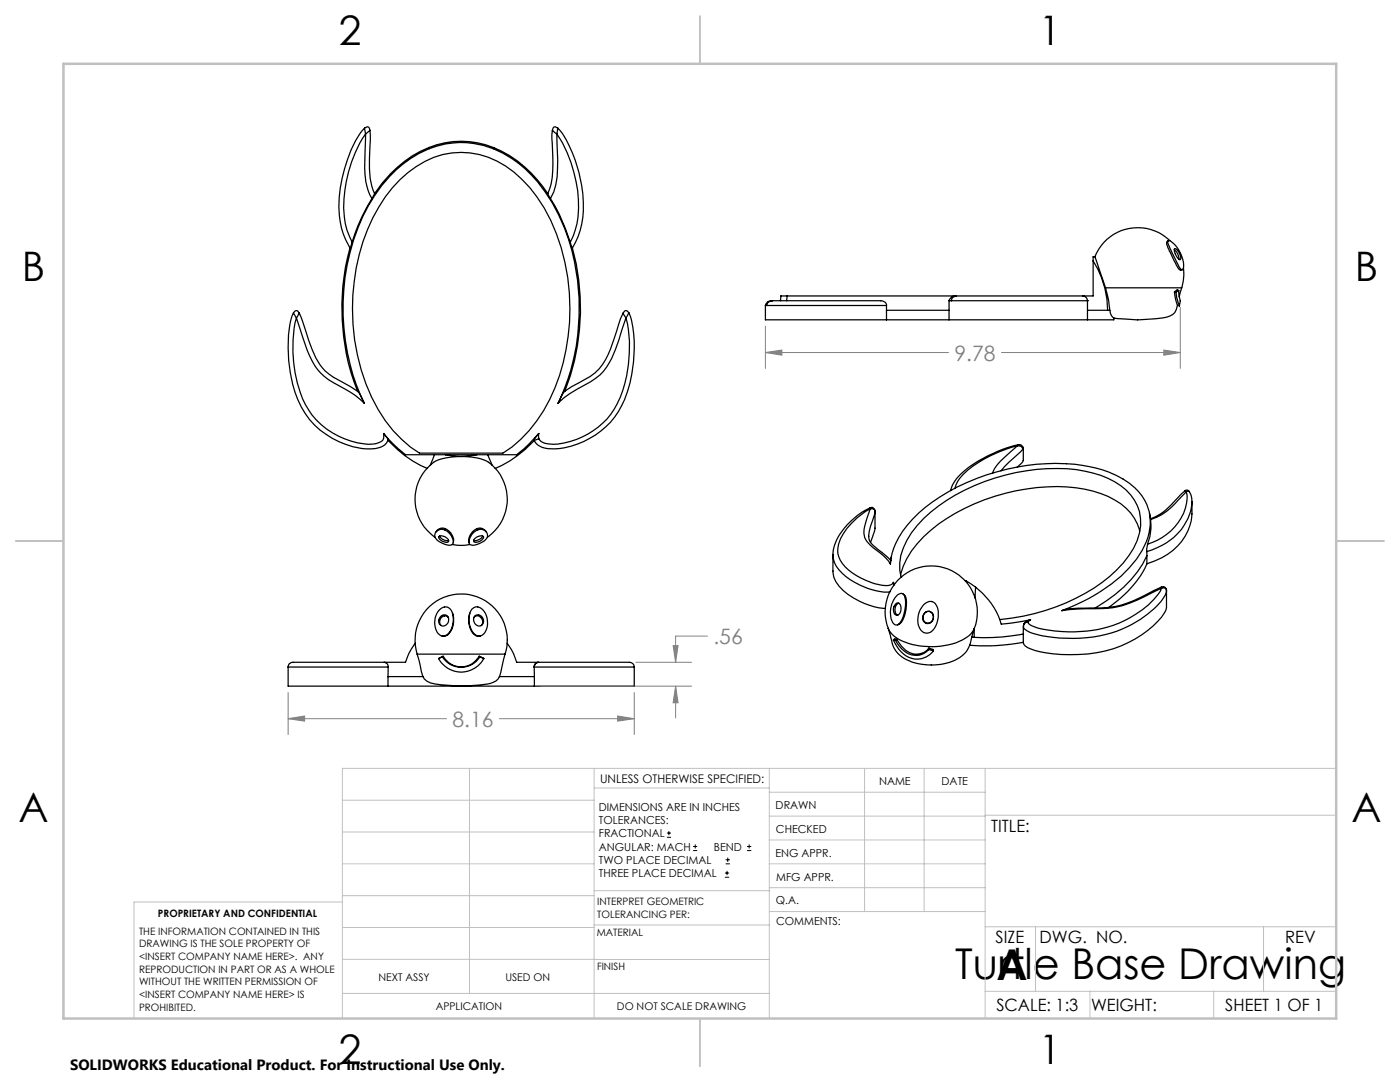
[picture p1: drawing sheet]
<svg xmlns="http://www.w3.org/2000/svg" width="279mm" height="216mm" viewBox="0 0 279 216" stroke-linecap="round" stroke-linejoin="round" font-family="sans-serif">
<g fill="none" stroke="#000" stroke-width=".25">
<path d="M72.7 25.6l.3 1.1M72.7 25.6a18.8 18.8 0 0 0-3.9 8.1 20.6 20.6 0 0 0 .2 14.1l.8 1.7M72.7 25.6l.7-.3 .3 .2 .1 .5M73 26.7a26 26 0 0 0-4.1 17.9l.3 1.2 1.1 2.5M73 26.7l-.1 1.9a28.8 28.8 0 0 0 .3 8.6l.6 1.7 .4 .7M73.8 26l-.8 .7M73.8 26l.1 1.9a25.6 25.6 0 0 0 .5 10l.4 .7M74.2 39.6a36.2 36.2 0 0 0-3.9 8.7M74.8 38.6l-.6 1M74.8 38.6h.1M79.8 35.8a17.7 17.7 0 0 1 12.2-5.4 16.9 16.9 0 0 1 12.2 5.4 33.9 33.9 0 0 1 9.1 19.6 41.8 41.8 0 0 1-4.8 26.6 25.3 25.3 0 0 1-8.1 8.4h-16.7a26.3 26.3 0 0 1-10.7-13.8 42.1 42.1 0 0 1 2.6-35.3l1.3-2zM85.5 29.5a23.6 23.6 0 0 0-10.7 9.1"/>
<path d="M85.5 29.5l.2 .2M85.5 29.5a17.2 17.2 0 0 1 13 0M85.7 29.7a24.8 24.8 0 0 0-12.1 11.3 44.1 44.1 0 0 0-.9 39.5M85.7 29.7a17.1 17.1 0 0 1 12.7 0M98.4 29.7a24.4 24.4 0 0 1 11.9 10.9 44.3 44.3 0 0 1 1.1 39.9M98.5 29.5a24.1 24.1 0 0 1 10.8 9.1M98.5 29.5l-.1 .2M109.3 38.6l.6 1M109.9 39.6a34.8 34.8 0 0 1 3.9 8.7M110.2 26l.9 .7M110.2 26l-.1 1.7 .2 3.3a15.9 15.9 0 0 1-1 7.6M111.1 26.7a26.1 26.1 0 0 1 4 17.9l-.7 2.6-.6 1.1"/>
<path d="M111.1 26.7l.1 3.5a24.4 24.4 0 0 1-.7 8.1l-.6 1.3M111.3 25.6l-.2 1.1M111.3 25.6a17.6 17.6 0 0 1 3.5 6.4 22.7 22.7 0 0 1 .6 15.2l-1.2 2.3M111.3 25.6l-.7-.3-.4 .7M69.8 49.5a44.2 44.2 0 0 0 1.7 28.7M70.3 48.3l-.5 1.2M113.8 48.3l.4 1.2M114.2 49.5a45.3 45.3 0 0 1-1.5 28.6l-.2 .1M155.9 59.1l-.1 .9M155.9 59.1h1.2M157.1 59.1h33.7M157.1 59.1l-.1 .9"/>
<path d="M190.9 59.1h23.6a3.1 3.1 0 0 1 2.2 .2l.3 .7M190.9 59.1l-.9 .1-.6 .8M190.9 59.1l-.7 .2-.2 .3-.1 .4M218.2 52.1a18.4 18.4 0 0 1 2.9 9.8M218.2 52.1v7h-2.1M218.5 51.2l2.1 6.2M218.5 51.2h-.3v.9M220.6 57.4l.7 2.7 .2 1.8M220.6 57.4h15.2M233.2 48a4.6 4.6 0 0 1 2.7 3.4 3 3 0 0 1 .1 2.4h-.1a3.2 3.2 0 0 1-1.2-1.8l-1.2-2.4a1.77 1.77 0 0 1-.4-1.6 .78 .78 0 0 0-.1 1.2l1.4 2.9a2.9 2.9 0 0 0 1.2 1.8l.3-.1M233.5 48a9.2 9.2 0 0 0-15 3.2M234.4 49.8l.7 .9 .2 1.1"/>
<path d="M234.4 58.2l.6 2.7M234.4 49.6h.1a2.07 2.07 0 0 1 1 2.2 2.32 2.32 0 0 1-1.1-2.2zM234.4 58.2l.3 .1M234.7 58.3l.1 1.1 .6 1.6M235.2 58l.1 .8a3.3 3.3 0 0 1 .1 2.2M235.2 58l-.3-.1-.5 .3M235.2 58l-.5 .3M235.8 57.4l-.5 1.8M236.2 53.6l.1 1.4-.5 2.4M58.6 62.4l.6 1.1M58.6 62.4l-.3 .6a27.1 27.1 0 0 0 1.8 18.2 16 16 0 0 0 14.9 8.3 2.93 2.93 0 0 0 2.5-1.8M58.6 62.4l.2-.3 .5-.1 .4 .5"/>
<path d="M59.2 63.5a26.4 26.4 0 0 0 1.7 17.2 15.3 15.3 0 0 0 13.4 7.9 2.57 2.57 0 0 0 2.3-1.1v-1M59.2 63.5l.6 1.9a30.1 30.1 0 0 0 3.1 7.6 10.1 10.1 0 0 0 3.7 3.4 19.8 19.8 0 0 1 6.1 4.1M59.7 62.5l-.5 1M59.7 62.5l1.3 3.6a22.8 22.8 0 0 0 3.3 7.3 11.3 11.3 0 0 0 4 2.8l3.2 2M71.5 78.2l1.2 2.3M112.5 78.2l-1.1 2.3M124.4 62.5l.5 1M124.4 62.5l-.6 1.1-.7 2.4a25.7 25.7 0 0 1-2.8 6.7 10.2 10.2 0 0 1-4.6 3.6l-3.2 1.9M124.9 63.5a25.9 25.9 0 0 1-2.4 18.2 15.1 15.1 0 0 1-13 6.9 2.43 2.43 0 0 1-2-1M124.9 63.5l-.8 2.4a20.1 20.1 0 0 1-3.7 8.2 15.8 15.8 0 0 1-5.1 3.5l-2.8 1.8-1.1 1.1M125.5 62.4l-.6 1.1M125.5 62.4a23 23 0 0 1 .6 12.3 17.6 17.6 0 0 1-6.2 11.3 15.1 15.1 0 0 1-11.1 3.4 2.69 2.69 0 0 1-2.2-1.5"/>
<path d="M125.5 62.4l-.3-.3-.4-.1-.4 .5M152.8 61v2.8h24.1M152.8 61h.2M153 61h23.9M154.2 60a1.16 1.16 0 0 0-1.4 .9v.1M154.2 60h20.4a2.14 2.14 0 0 1 2.2 .5l.1 .5M154.2 60l-1 .4-.2 .6M176.9 63.8h12.4M176.9 61.9h12.5M176.9 61v2.8M189.4 60v3.8h27.6v-3.8M189.4 60h.5"/>
<path d="M189.9 60h27.1M217 60h.1M217 61.9h4.1M221.1 61.9h.4M221.5 61.9l.3 1 .5 .6M222.3 63.5v.3h-5.2M235 60.9a2.46 2.46 0 0 1-2.2 2.4 32 32 0 0 1-10.5 .2M235 60.9l.4 .1M76.6 86.5l.9 1.2M76.6 86.5a27 27 0 0 0 4.3 4.2h5.8M77.5 87.7l-.1 .2a22.3 22.3 0 0 0 7.8 5.6M86.7 90.7h2.2"/>
<path d="M86.7 90.7l-.8 2.2M88.9 90.7l3.1 .4M88.9 90.7h6.3M92 91.1l-1.9 .1a7.6 7.6 0 0 0-7.1 6.7 9.1 9.1 0 0 0 3.8 9.3M92 91.1a10.8 10.8 0 0 1 5.5 1.2 9.2 9.2 0 0 1-.2 14.9M95.2 90.7h2.1M95.2 90.7l-3.2 .4M97.3 90.7l.9 2.2M106.6 87.9a23.3 23.3 0 0 1-7.8 5.6M107.5 86.5l-.9 1.2v.2M107.5 86.5a25 25 0 0 1-4.4 4.2h-5.8M107.5 87.6l-.9 .3"/>
<path d="M107.5 86.5v1.1M203 89a.83 .83 0 0 1 1.1 .6M203 89a23.1 23.1 0 0 0-11.5 6.5l-.7 1.3-.2 .6M203 89l-.9 .8a14.8 14.8 0 0 0-3.8 4l-.1 .6M203.2 88.8l-.2 .2M204.1 89.6l-2.7 2.6-1.6 1.7M204.2 89.4v-.1a.82 .82 0 0 0-1.1-.5 27.6 27.6 0 0 0-11.2 5.7l-1.4 1.6-.8 1.8M204.2 89.4v2.5a1.09 1.09 0 0 1-.7 .8l-.5 .5M204.2 89.4l-.1 .2M236.4 98l.5-.2 .5 .3M236.7 98.1l-.1-.1a10.6 10.6 0 0 0-2.9 2.8 9.6 9.6 0 0 1-4.1 2.7M236.7 98.1a8.6 8.6 0 0 1-3 7.8 12.4 12.4 0 0 1-4.7 2.7"/>
<path d="M236.7 98.1l-1.5 1.6a11.8 11.8 0 0 1-5.6 4M237.3 98.1l.4 .6 .2 1.5M237.3 98.1l-.3-.1-.3 .1M87 106.2a1.58 1.58 0 0 1 2.6-.2l.7 1 .2 .9M87.2 105.9a1.86 1.86 0 0 1 2.7 .7 1.57 1.57 0 0 1 .3 2.1 3.4 3.4 0 0 1-3.4-1.7l.1-.6zM87.7 107a1.53 1.53 0 0 1 1.8 1 1.48 1.48 0 0 1-1.8-.4l-.1-.3zM87.7 107a1.69 1.69 0 0 0 1.8 .8M90.3 108.7a8.6 8.6 0 0 0 3.5 0M90.5 107.9v.4M93.5 107.9l.1 .4M94.5 106.3a1.52 1.52 0 0 1 1.7-.7 1.52 1.52 0 0 1 1.1 1.4 3.4 3.4 0 0 1-3.5 1.7 1.74 1.74 0 0 1 .4-2.1zM94.8 107.5a1.76 1.76 0 0 1 1.6-.5 1.28 1.28 0 0 1-1.3 1.2l-.5-.1-.1-.4z"/>
<path d="M96.3 107a1.61 1.61 0 0 1-1.8 .8M97.1 106.2a1.67 1.67 0 0 0-3 .1l-.4 .7-.1 .9M166.2 110.7l.1 3.2a5.7 5.7 0 0 0 2.9 4.7 14.6 14.6 0 0 0 7.5 2.8M166.2 110.7a5.6 5.6 0 0 0 2.6 4.3 14.4 14.4 0 0 0 8.5 3.1h.3M173.6 101.4l.5-.2 .5 .8M173.6 101.4h.1M173.6 101.4v.2M173.6 101.4a14 14 0 0 0-7.1 7.4l-.3 1.9M173.6 101.6a13.3 13.3 0 0 0-6.2 7 4.8 4.8 0 0 0 1.9 5.1 13.2 13.2 0 0 0 7.9 3.1l.8-.2 .3-.4M173.6 101.6l-.3 1a9 9 0 0 0-.8 4.2 3.8 3.8 0 0 0 1.7 2.5l1.4 1a7.9 7.9 0 0 1 2.1 2.2M173.6 101.6a.73 .73 0 0 1 1 .1v.2M174.6 102.2l-.5 1.8a4.9 4.9 0 0 0-.5 4.1l.7 .8 3.5 2.9"/>
<path d="M174.6 101.9v3.7l-.9 2.6M177.7 112.5a14.4 14.4 0 0 1 4.4-8.9 39.1 39.1 0 0 1 21.2-10.5 35.3 35.3 0 0 1 18 1.1 12.6 12.6 0 0 1 7.6 6.5 11.1 11.1 0 0 1-2.1 10.8 32 32 0 0 1-12.1 9.2l-2.8 1.1M177.9 111.1l-.2 1.4M178.3 116.2l.1 .5M178.3 116.2l.2 .5M179.1 118.7a.89 .89 0 0 1 1.1-.2 .89 .89 0 0 1 .5 1 6.5 6.5 0 0 1-1.5 5.1 1.17 1.17 0 0 1-1.4-1.1 5.2 5.2 0 0 1 1.3-4.8zM179.8 115.2a10.4 10.4 0 0 1 2.1-8.9 30.8 30.8 0 0 1 14.6-10.2 38.3 38.3 0 0 1 20-2.1 14.4 14.4 0 0 1 9.9 5.8 9.2 9.2 0 0 1-.2 9.6 26.3 26.3 0 0 1-11.5 10 42.3 42.3 0 0 1-15.2 4.2M180.2 118.5a1.44 1.44 0 0 1 .7 1.6 6.1 6.1 0 0 1-1.4 4.4l-.4 .2M192.6 115.9l2.1 1.3M194.7 117.2a14.2 14.2 0 0 1 5.1 7.3l1.9-.1 4-.8M194.7 117.2l-.1 2.1M227.4 106a9.4 9.4 0 0 0-4.9-6.2 24.5 24.5 0 0 0-13.6-2.6 40.2 40.2 0 0 0-23.1 8.6 16.6 16.6 0 0 0-6.1 9"/>
<path d="M228.9 112.5a22 22 0 0 1-7.6 8.7M228.9 110.9a24.3 24.3 0 0 1-10.4 10.4M228.9 110.1v2.4M229 108.6l-.1 1.5M229.4 102.4l.1 .4a10.5 10.5 0 0 1-.5 5.8M231.8 117.2v.2M231.8 117.4a13.8 13.8 0 0 1-6.2 5.8 25.8 25.8 0 0 1-19.1 1.9l-.4-.2a.95 .95 0 0 1-.9-.8M231.8 117.4l-1.9 .9a21.4 21.4 0 0 1-9.7 3.1l-5.3 .1-3 .3M231.8 117.4a.68 .68 0 0 1 .9 .1l.1 .2M232.8 117.9a7.1 7.1 0 0 1-2.4 3.5 23.7 23.7 0 0 1-17.6 6 18.6 18.6 0 0 1-7.8-1.5l-.7-.6v-.7M232.8 117.7a.71 .71 0 0 0-1.1-.5l-.8 .4a30.3 30.3 0 0 1-8.3 3.4 38.6 38.6 0 0 1-7.4 .4l-2.2 .1M232.8 117.7l-.1 4a17.3 17.3 0 0 1-8.9 7.2 29.1 29.1 0 0 1-18.1 .6 1.8 1.8 0 0 1-1.4-1.2"/>
<path d="M237.9 100.1a10.9 10.9 0 0 1-7.5 11.8l-1.5 .6M237.9 100.2a10.8 10.8 0 0 1-7 9.1l-2 .8M57.5 133.1v3.8h19.9M57.5 133.1h20M58.4 132.2a.9 .9 0 0 0-.9 .9M58.5 132.2h18.1M76.6 132.2h.4M77 132.3a.81 .81 0 0 1 .5 .8M77.4 136.9h29.2M77.4 135h7M77.4 135v1.9M77.5 133.1l-.1 1.9"/>
<path d="M82.9 128.3l-.3 .4a10.7 10.7 0 0 0-1.7 3.5h-4.2M83.3 130.5a9.2 9.2 0 0 1 8.7-12 9.2 9.2 0 0 1 8.8 12M83.3 130.5l.6 2.4a4 4 0 0 0 1.3 3 10.5 10.5 0 0 0 4.6 .9l2 .1 2.2-.1a11 11 0 0 0 5-.9 3.6 3.6 0 0 0 1.1-2.6l.7-2.8M83.3 130.5h17.5M87.5 131.4a5.1 5.1 0 0 0 9.1 0M87.6 121.8a1.51 1.51 0 0 1 1.7-.6 1.51 1.51 0 0 1 1.1 1.4 4.3 4.3 0 0 1-1.2 4.1 1.42 1.42 0 0 1-2.2-1.1 4 4 0 0 1 .6-3.8zM88 123a.96 .96 0 0 1 1.3-.1 .96 .96 0 0 1 .1 1.3 .99 .99 0 0 1-1.4 .6 .99 .99 0 0 1-.3-1.5zM88.3 131.1l-.8 .3M88.4 131a4.1 4.1 0 0 0 7.2 0M88.4 131l-.1 .1M88.4 131l-.9 .4M89.5 123.2a1.02 1.02 0 0 0-1.2-.2 1.02 1.02 0 0 0-.6 1.1l.3 .7"/>
<path d="M90.3 122.3l.1 .3M90.4 122.6a4.2 4.2 0 0 1-1.1 4.2l-1.1 .1M93.8 122.3a4.1 4.1 0 0 0 1.2 4.6h.8M94.2 121.5a1.67 1.67 0 0 1 2.7 .9 3.5 3.5 0 0 1-.6 4.3 1.44 1.44 0 0 1-2.1-.8 4.2 4.2 0 0 1 0-4.4zM94.5 123.3a.95 .95 0 0 1 1-.4 .95 .95 0 0 1 .8 .8 1.01 1.01 0 0 1-.3 1.1M94.8 122.9a1.13 1.13 0 0 1 1.6 .5 1.13 1.13 0 0 1-.7 1.5 1.26 1.26 0 0 1-.9-2zM95.6 131l.2 .1a4.5 4.5 0 0 1-7.5 0M95.6 131l1 .4M96.4 131.3l.2 .1M99.7 135h6.9M101.2 128.4a10.3 10.3 0 0 1 1.9 3.8h4.3M106.6 133.1v1.9"/>
<path d="M106.6 133.1h.1M106.6 133.1h20M106.6 135v1.9M107.5 132.2h-.2a.75 .75 0 0 0-.7 .9M125.6 132.2h-16.1a4.9 4.9 0 0 0-2.5 .1l-.2 .3-.2 .5M125.6 132.2a.96 .96 0 0 1 1 .9M126.6 133.1v3.8h-20M177.3 125.4a9.2 9.2 0 0 1 8.6-12.5 9.2 9.2 0 0 1 8.6 12.5M177.3 125.4l.4 1.4a5.9 5.9 0 0 0 5 5.5 11.3 11.3 0 0 0 9.3-1.5 6.2 6.2 0 0 0 2-4l.5-1.4M177.3 125.4a5.7 5.7 0 0 0 4.1 3 14.4 14.4 0 0 0 11.7-1.3l.8-.8 .6-.9M178.3 127.7a6.1 6.1 0 0 0 4.3 3.8 4.1 4.1 0 0 0 3.7-1.6M178.3 127.7l.4 .1"/>
<path d="M178.7 127.8a5.1 5.1 0 0 0 4.2 3 3.4 3.4 0 0 0 2.4-1.2M178.9 120.4l.5-.1a1.55 1.55 0 0 1-.3 2.5h-.1a1.25 1.25 0 0 1-.4-2.1zM179 127.6a5.5 5.5 0 0 0 3.6 2.9 3.1 3.1 0 0 0 2.8-1.2M179 127.6l-.3 .2M179 127.6l-.4-.1-.3 .2M179.4 120.4a1.34 1.34 0 0 0-.2 2.3M184.5 120.5a1.55 1.55 0 0 1 1.7-.4 1.55 1.55 0 0 1 1 1.5 4.5 4.5 0 0 1-1.6 4.6 1.66 1.66 0 0 1-2.3-1.4 4.5 4.5 0 0 1 1.2-4.3zM184.6 122.2a1.1 1.1 0 0 1 1.5 .1 1.1 1.1 0 0 1 0 1.5 1.1 1.1 0 0 1-1.6 .4 1.1 1.1 0 0 1-.2-1.6zM184.6 122.2a1.06 1.06 0 0 1 1.5 .1 1.06 1.06 0 0 1 0 1.5 1.06 1.06 0 0 1-1.5 .4 1.06 1.06 0 0 1-.2-1.6zM185.3 129.6l1 .3M185.4 129.3l.9 .3v.3M185.4 129.3l-.1 .3"/>
<path d="M193.9 127.1l.5 .1M194.4 125.5v1.7M204.2 125v3.3M204.3 126.5l-.8 .1a39.6 39.6 0 0 1-9.1 .6M204.3 128.2a41.6 41.6 0 0 1-10.8 .6M205.2 124.1l-.7 .2-.2 .3M205.7 123.6a1.61 1.61 0 0 0-1.4 1M205.7 123.6l-.5 .5M213 121.6l-1.1 .2"/>
</g>
<g fill="none" stroke="#000" stroke-width=".2">
<path d="M133.1 167.1h.8M133.1 166.2h.8M133.5 165.8v.9M138.3 169.7h.8M138.3 168.9h.8M138.7 168.5v.8M144.7 175h.8M144.7 174.2h.8M144.8 172.4h.9M144.8 171.6h.9M145.1 173.8v.8M145.2 171.1v.9"/>
<path d="M149.1 169.7h.8M149.1 168.9h.8M149.5 168.5v.8"/>
</g>
<g fill="none" stroke="#808080" stroke-width=".2">
<path d="M152.8 70.3l3.2-.5v1.1zM152.8 65.1v8.4M152.8 70.3h36.5M199.9 70.3h35.6M232.3 69.8l3.2 .5-3.2 .6zM235.5 61.3v12.2M57.5 138.2v8.4M107.9 136.9h30.1M126.6 138.2v8.4M126.9 132.2h11.1M134.3 128.8h1l-.5 3.4zM134.8 136.9l.5 3.3h-1z"/>
<path d="M134.8 136.9v6.4M141.2 126.9h-6.4v5.3M57.5 143.4l3.3-.5v1zM57.5 143.4h31.6M99.7 143.4h26.9M123.3 142.9l3.3 .5-3.3 .5z"/>
</g>
<g fill="none" stroke="#c0c0c0" stroke-width=".2">
<path d="M68.3 159.7h50.3M93.7 153.3v44.9M118.6 153.3v49.9M118.6 157.2h34.9M153.5 153.3v49.9M153.5 158.1h43.1M172.5 153.3v28.6M184.4 153.3v28.6M196.6 153.3v49.9M266.7 153.3h-198.4v49.9M68.3 178.7h50.3M68.3 172.4h50.3"/>
<path d="M68.3 166h50.3M68.3 180h-41.6v23.2M118.6 177.7h35M153.5 167.6h43.1M153.5 162.8h43.1M153.5 172.4h43.1M153.5 177.1h43.1M196.6 162.7h70.1M68.3 198.2h85.2M68.3 191.4l85.2 .1M68.3 185.1h50.3M118.6 184.6h35"/>
<path d="M153.6 181.9h43M196.6 197.8h70.1M196.6 184.9h70.1M206.7 184.9v12.9M217.5 197.8v5.4M242.2 197.8v5.4M252.2 184.9v12.9"/>
</g>
<path d="M139.7 3.2v9.5M3.1 107.9h9.6M266.7 107.9h9.5M139.7 203.2v9.6" fill="none" stroke="#c0c0c0" stroke-width=".25"/>
<path d="M12.7 12.7h254v190.5h-254z" fill="none" stroke="#c0c0c0" stroke-width=".5"/>
<path d="M123.3 142.9l3.3 .5-3.3 .5zM57.5 143.4l3.3-.5v1zM134.8 136.9l.5 3.3h-1zM134.3 128.8h1l-.5 3.4zM152.8 70.3l3.2-.5v1.1zM232.3 69.8l3.2 .5-3.2 .6z" fill="#808080"/>
<g font-size="8.5">
<text x="190.6" y="195.4">Turtle Base Drawing</text>
<text x="198.9" y="195.5">A</text>
</g>
<g font-size="8.1">
<text x="67.6" y="8.9">2</text>
<text x="207.3" y="8.9">1</text>
<text x="4.4" y="56.2">B</text>
<text x="270.4" y="56.2">B</text>
<text x="3.7" y="164.1">A</text>
<text x="269.7" y="164.1">A</text>
<text x="67.6" y="212.4">2</text>
<text x="207.3" y="212.4">1</text>
</g>
<g font-size="4.2" fill="#808080">
<text x="190.5" y="71.9">9.78</text>
<text x="142.4" y="128.5">.56</text>
<text x="90.3" y="145">8.16</text>
</g>
<g font-size="3.4">
<text x="197.8" y="166">TITLE:</text>
<text x="198.7" y="188.1">SIZE</text>
<text x="207.5" y="188.1">DWG. NO.</text>
<text x="256.5" y="188.2">REV</text>
<text x="198.8" y="201.7">SCALE: 1:3</text>
<text x="217.7" y="201.8">WEIGHT:</text>
<text x="244.5" y="201.7">SHEET 1 OF 1</text>
</g>
<text font-size="3" x="14" y="213.5">SOLIDWORKS Educational Product. For Instructional Use Only.</text>
<text font-size="2.4" x="119.8" y="156.2">UNLESS OTHERWISE SPECIFIED:</text>
<g font-size="2.2">
<text x="119.5" y="161.8">DIMENSIONS ARE IN INCHES</text>
<text x="154.8" y="161.4">DRAWN</text>
<text x="175.4" y="156.6">NAME</text>
<text x="187.9" y="156.7">DATE</text>
<text x="119.5" y="164.4">TOLERANCES:</text>
<text x="119.5" y="167.1">FRACTIONAL</text>
<text x="154.9" y="166.3">CHECKED</text>
<text x="119.5" y="169.7">ANGULAR: MACH</text>
<text x="119.5" y="172.4">TWO PLACE DECIMAL</text>
<text x="142.5" y="169.7">BEND</text>
<text x="154.8" y="170.9">ENG APPR.</text>
<text x="119.5" y="175">THREE PLACE DECIMAL</text>
<text x="154.9" y="175.7">MFG APPR.</text>
<text x="154.9" y="180.4">Q.A.</text>
<text x="154.9" y="184.6">COMMENTS:</text>
</g>
<g font-size="2.1">
<text x="75.5" y="195.7">NEXT ASSY</text>
<text x="100.9" y="195.7">USED ON</text>
<text x="86.9" y="201.5">APPLICATION</text>
<text x="123.1" y="201.6">DO NOT SCALE DRAWING</text>
</g>
<g font-size="2">
<text x="31.5" y="182.9">PROPRIETARY AND CONFIDENTIAL</text>
<text x="119.2" y="180.6">INTERPRET GEOMETRIC</text>
<text x="119.2" y="183.1">TOLERANCING PER:</text>
<text x="27.8" y="186.5">THE INFORMATION CONTAINED IN THIS</text>
<text x="27.8" y="189">DRAWING IS THE SOLE PROPERTY OF</text>
<text x="27.8" y="191.6">&lt;INSERT COMPANY NAME HERE&gt;. ANY</text>
<text x="119.1" y="186.7">MATERIAL</text>
<text x="27.8" y="194.1">REPRODUCTION IN PART OR AS A WHOLE</text>
<text x="27.8" y="196.6">WITHOUT THE WRITTEN PERMISSION OF</text>
<text x="119.1" y="193.5">FINISH</text>
<text x="27.8" y="199.1">&lt;INSERT COMPANY NAME HERE&gt; IS</text>
<text x="27.8" y="201.7">PROHIBITED.</text>
</g>
</svg>
